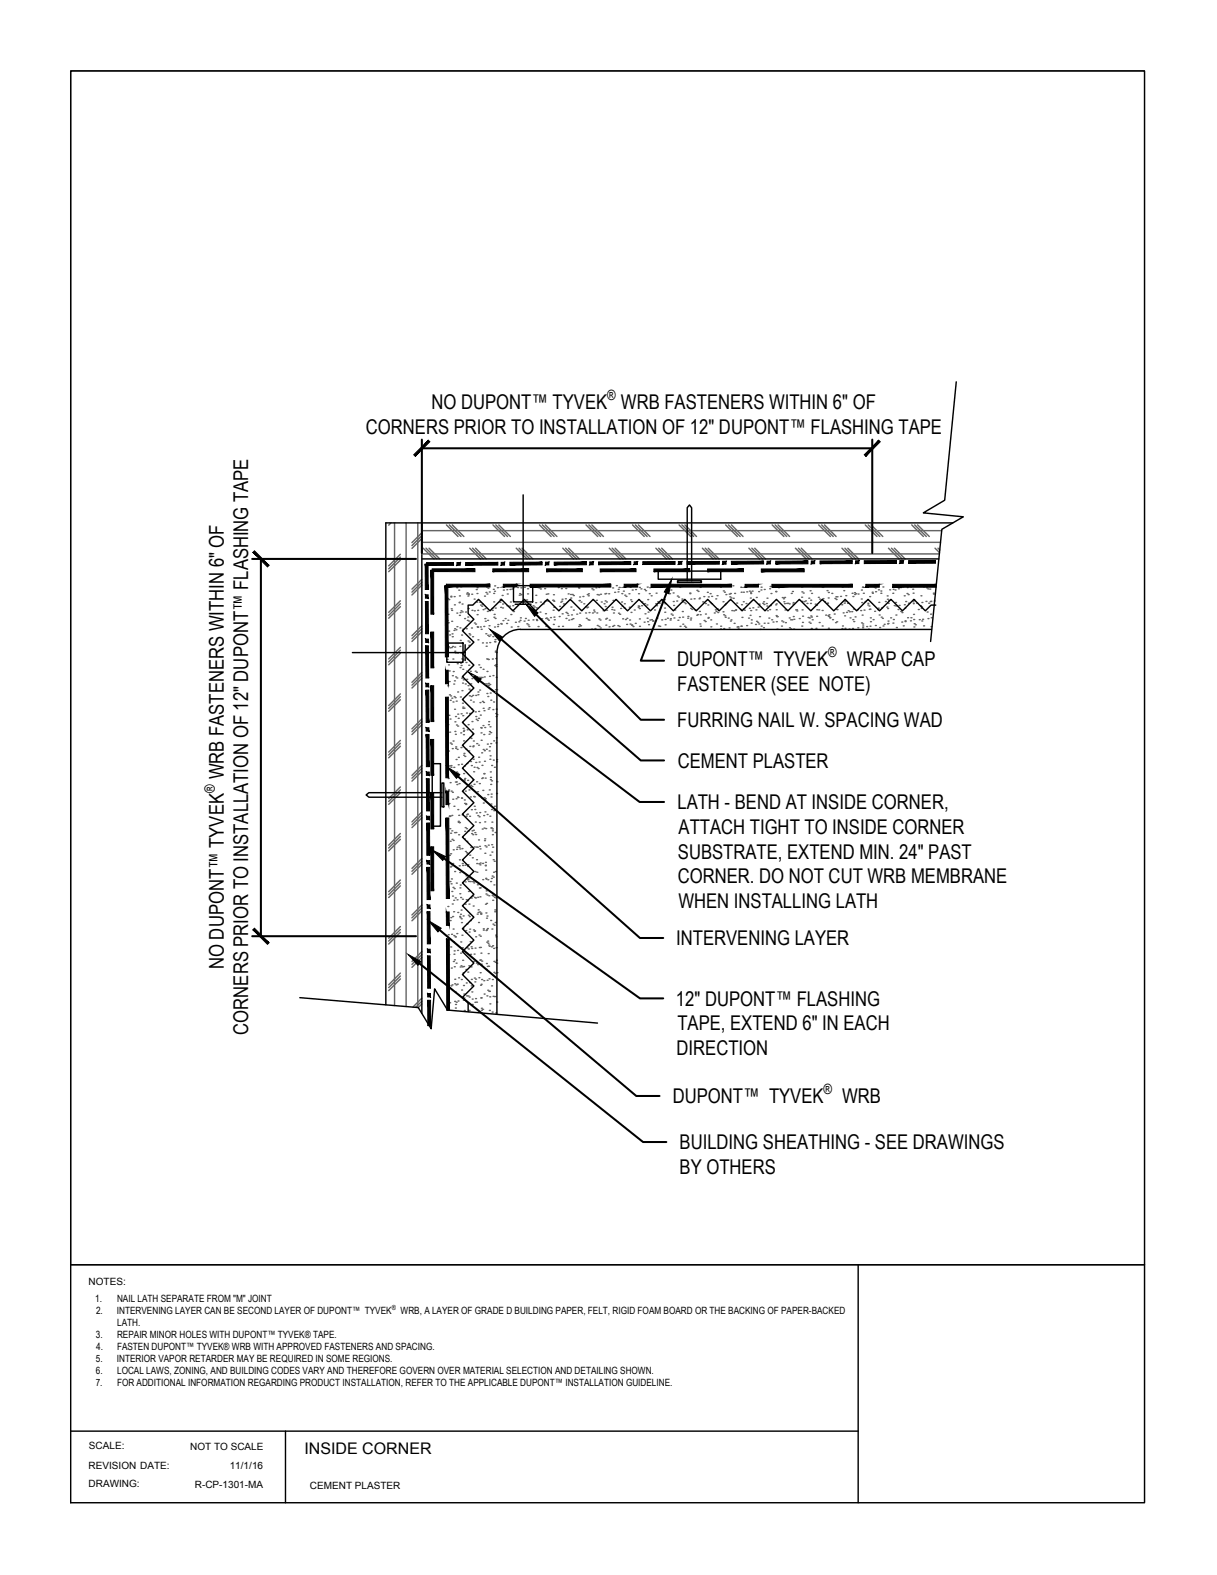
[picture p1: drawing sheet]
<svg xmlns="http://www.w3.org/2000/svg" width="216mm" height="279mm" viewBox="0 0 216 279" stroke-linecap="round" stroke-linejoin="round" font-family="sans-serif">
<!-- layer: .ATI-TEXT -->
<path d="M86.9 111.7l2.2 1.3-.5 .7zM93.3 107.2l2.2 1.5-.7 .6zM119.2 102.8l-.5 2.5-.9-.3zM79.3 136l2.2 1.4-.5 .7zM83.1 119.2l2.3 1.2-.5 .7zM76.7 150.8l2.3 1.1-.5 .7zM72.4 169.3l2.3 1.3-.6 .6zM76 163.3l2.3 1.4-.6 .6z" fill="#000" stroke="#000" stroke-width=".18"/>
<g fill="none" stroke="#000" stroke-width=".36">
<path d="M74.8 78v20.1M74.8 79.5h79.9M154.7 78v20.1M44.7 99.2h29.1M46.3 99.2v66.9M88.9 113.4l24.8 21.5h4.1M95.1 109l18.6 18.7h4.1M118.3 105.2l-4.6 12h4.1M81.3 137.8l32.2 28.6h4.2M85.1 120.8l28.4 21.5h4.3M78.8 152.3l34.7 24.8h4.2M44.7 166.1h29.1"/>
<path d="M74.4 170.9l39.7 31.7h4.1M78 165l34.9 29.4h4.1"/>
</g>
<!-- layer: .ATI-HATCH -->
<g fill="none" stroke="#666" stroke-width=".25">
<path d="M69.4 92.8l-.4 .4M70 92.8v85.6M71 99.4l-2 2M71 98.8l-2 2.1M71 98.3l-2 2.1M72 92.8v85.7M74.1 92.8v85.9M74.8 98.3h91.8M74.8 96.2h92M74.8 94.1h92.3M74.8 95.5l-1.7 1.8M74.8 95l-1.7 1.8"/>
<path d="M74.8 94.5l-1.7 1.8M75.1 97.2l1.9 2M75.6 97.2l1.9 2M76.1 97.2l1.9 2M79.2 93.1l2.1 2.1M79.7 93.1l2.1 2.1M80.2 93.1l2.1 2.1M83.3 97.2l1.9 2M83.8 97.2l1.9 2M84.4 97.2l1.9 2M87.5 93.1l2 2.1M88 93.1l2 2.1"/>
<path d="M88.5 93.1l2 2.1M91.6 97.2l1.9 2M92.1 97.2l1.9 2M92.6 97.2l1.9 2M95.7 93.1l2.1 2.1M96.2 93.1l2.1 2.1M96.7 93.1l2.1 2.1M99.8 97.2l1.9 2M100.3 97.2l2 2M100.9 97.2l1.9 2M104 93.1l2 2.1M104.5 93.1l2 2.1"/>
<path d="M105 93.1l2.1 2.1M108.1 97.2l1.9 2M108.6 97.2l1.9 2M109.1 97.2l1.9 2M112.2 93.1l2.1 2.1M112.7 93.1l2.1 2.1M113.3 93.1l2 2.1M116.3 97.2l2 2M116.9 97.2l1.9 2M117.4 97.2l1.9 2M120.5 93.1l2 2.1M121 93.1l2.1 2.1"/>
<path d="M121.5 93.1l2.1 2.1M124.6 97.2l1.9 2M125.1 97.2l1.9 2M125.6 97.2l1.9 2M128.7 93.1l2.1 2.1M129.2 93.1l2.1 2.1M129.8 93.1l2 2.1M132.9 97.2l1.9 2M133.4 97.2l1.9 2M133.9 97.2l1.9 2M137 93.1l2.1 2.1M137.5 93.1l2.1 2.1"/>
<path d="M138 93.1l2.1 2.1M141.1 97.2l1.9 2M141.6 97.2l1.9 2M142.1 97.2l2 2M145.2 93.1l2.1 2.1M145.8 93.1l2 2.1M146.3 93.1l2 2.1M149.4 97.2l1.9 2M149.9 97.2l1.9 2M150.4 97.2l1.9 2M153.5 93.1l2.1 2.1M154 93.1l2.1 2.1"/>
<path d="M154.5 93.1l2.1 2.1M157.6 97.2l1.9 2M158.2 97.2l1.9 2M158.7 97.2l1.9 2M161.7 93.1l2.1 2.1M162.3 93.1l2 2.1M162.8 93.1l2.1 2.1M165.9 97.2l.8 .8M166.4 97.2l.3 .4M71 115.9l-2 2M71 107.6l-2 2.1M71 115.3l-2 2.1"/>
<path d="M71 107.1l-2 2.1M71 114.8l-2 2.1M71 106.6l-2 2M74.8 112.1l-1.7 1.7M74.8 103.8l-1.7 1.7M74.8 119.8l-1.7 1.7M74.8 111.5l-1.7 1.8M74.8 103.3l-1.7 1.7M74.8 119.3l-1.7 1.7M74.8 111l-1.7 1.8M74.8 102.8l-1.7 1.7M71 132.4l-2 2"/>
<path d="M71 124.1l-2 2.1M71 131.9l-2 2M71 123.6l-2 2.1M71 139.6l-2 2.1M71 131.3l-2 2.1M71 123.1l-2 2.1M74.8 136.8l-1.7 1.8M74.8 128.6l-1.7 1.7M74.8 120.3l-1.7 1.8M74.8 136.3l-1.7 1.8M74.8 128l-1.7 1.8M74.8 135.8l-1.7 1.7"/>
<path d="M74.8 127.5l-1.7 1.8M71 157.1l-2 2.1M71 148.9l-2 2M71 140.6l-2 2.1M71 156.6l-2 2.1M71 148.4l-2 2M71 140.1l-2 2.1M71 156.1l-2 2.1M71 147.9l-2 2M74.8 153.3l-1.7 1.8M74.8 152.8l-1.7 1.8M74.8 145.1l-1.7 1.7"/>
<path d="M74.8 144.6l-1.7 1.7M74.8 152.3l-1.7 1.8M74.8 144l-1.7 1.8M71 173.7l-2 2M71 173.2l-2 2M71 172.6l-2 2.1M71 165.4l-2 2.1M71 164.9l-2 2M71 164.4l-2 2M74.8 177.6l-1.1 1.1M74.8 177.1l-1.5 1.6M74.8 178.1l-.6 .6"/>
<path d="M74.8 169.8l-1.7 1.8M74.8 161.6l-1.7 1.8M74.8 169.3l-1.7 1.8M74.8 161.1l-1.7 1.7M74.8 168.8l-1.7 1.8M74.8 160.6l-1.7 1.7"/>
</g>
<!-- layer: .ATI-DETAIL -->
<g fill="none" stroke="#000" stroke-width=".25">
<path d="M169.6 67.7l-2 21-3.8 2.3 7.1 .7-3.8 2.2-2 19.9M74.8 92.8v87M74.8 99.2h91.8M92.8 87.8v19.4M169 92.8h-100.6v85.5M62.5 115.8h20M79.3 114.1h2.8v3.4h-2.8zM82.5 114.4v2.8M91.1 103.9h3.4v2.9h-3.4zM91.4 107.2h2.8M92.3 111.7h72.9M92.3 111.6a4.1 4.1 0 0 0-4.1 4.2v64.1"/>
<path d="M116.8 101.3h11.1v1.5h-11.1zM120.2 103h4.2v.3h-4.2zM121.9 103v-12.9l.4-.5 .4 .5v12.9M166 107.3h-.8l-1 1.1-2.1-2.1-2 2.1-2-2.1-2.1 2.1-2-2.1-2 2.1-2.1-2.1-2 2.1-2-2.1-2.1 2.1-2-2.1-2 2.1-2.1-2.1-2 2.1-2-2.1-2.1 2.1-2-2.1-2 2.1-2-2.1-2.1 2.1-2-2.1-2 2.1-2.1-2.1-2 2.1-2-2.1-2.1 2.1-2-2.1-2 2.1-2.1-2.1-2 2.1-2-2.1-2.1 2.1-2-2.1-2 2.1-2.1-2.1-2 2.1-2-2.1-2.1 2.1-2-2.1-1 1h-.8v1.5l1 1.1-2.1 2 2.1 2-2.1 2.1 2.1 2-2.1 2 2.1 2.1-2.1 2 2.1 2-2.1 2.1 2.1 2-2.1 2 2.1 2-2.1 2.1 2.1 2-2.1 2.1 2.1 2-2.1 2 2.1 2.1-2.1 2 2.1 2-2.1 2.1 2.1 2-2.1 2 2.1 2.1-2.1 2 2.1 2-2.1 2 2.1 2.1-2.1 2 2.1 2-2.1 2.1 2.1 2-2.1 2 1.1 1.1v1.5M76.7 135.5h1.4v11.1h-1.4zM78.4 138.9h.3v4.2h-.3zM78.4 140.6h-13l-.4 .4 .4 .4h13M53.2 177l21 1.7 2.3 3.8 .6-7.1 2.3 3.8 26.6 2.3"/>
</g>
<!-- layer: -ATI-HATCH -->
<g fill="none" stroke="#666" stroke-width=".25">
<path d="M79.3 110.1h.1M79.3 117h.1M79.4 106.2h.1M79.5 109h.1M79.5 110.5h.1M79.6 117.9h.1M79.6 114.7h.1M79.6 112h.1M79.6 106.4h.1M79.7 119h.1M79.7 112.6h.1M79.8 114.9h.1"/>
<path d="M80 105.8h.1M80 105.9h.1M80 108h.1M80.1 114.9h.1M80.1 110.2h.1M80.1 108.3h.1M80.2 112.4h.1M80.2 113h.1M80.3 119.9h.1M80.3 114.7h.1M80.3 116.9h.1M80.4 119.1h.1"/>
<path d="M80.5 111.8h.1M80.6 104h.1M80.6 105.8h.1M80.6 107.3h.1M80.7 114.8h.1M80.7 111.5h.1M80.7 115.5h.1M80.8 115.8h.1M80.9 111.7h.1M81 108.8h.1M81 104.3h.1M81.1 111.2h.1"/>
<path d="M81.1 117.7h.1M81.2 115.9h.1M81.4 104.7h.1M81.4 106.9h.1M81.5 106.8h.1M81.5 109.2h.1M81.5 105.7h.1M81.6 111.4h.1M81.6 114.7h.1M81.6 118.4h.1M81.6 108.7h.1M81.7 113.6h.1"/>
<path d="M81.7 117.7h.1M81.7 115.8h.1M81.7 104.1h.1M81.8 108.4h.1M81.8 118.1h.1M81.9 112.7h.1M81.9 116.9h.1M82 107.2h.1M82 114.1h.1M82 108.5h.1M82.1 111.6h.1M82.1 118.7h.1"/>
<path d="M82.1 117.1h.1M82.4 109.7h.1M82.6 108.6h.1M82.7 117.5h.1M82.7 111.5h.1M82.8 105.4h.1M82.9 105.2h.1M82.9 110.1h.1M82.9 117h.1M83 109.5h.1M83 105.7h.1M83 113.7h.1"/>
<path d="M83.1 108h.1M83.1 105.5h.1M83.1 105.4h.1M83.2 110.2h.1M83.2 118h.1M83.2 114.5h.1M83.2 112.4h.1M83.2 113.9h.1M83.3 112.6h.1M83.4 119.1h.1M83.6 111.4h.1M83.7 105.4h.1"/>
<path d="M83.7 108.3h.1M83.8 113h.1M83.9 119.9h.1M84.1 106.3h.1M84.2 108.4h.1M84.2 103.9h.1M84.2 110.5h.1M84.3 119.1h.1M84.4 110.7h.1M84.5 104.6h.1M84.5 119.3h.1M84.6 106.8h.1"/>
<path d="M84.6 105.3h.1M84.6 109h.1M84.6 104.3h.1M84.7 111.2h.1M84.7 111.3h.1M84.7 108.3h.1M84.8 113.5h.1M84.9 117.9h.1M85.1 106.8h.1M85.2 111.2h.1M85.2 118.4h.1M85.3 107.3h.1"/>
<path d="M85.4 111.6h.1M85.5 107.5h.1M85.6 107.2h.1M85.6 114.1h.1M85.7 108.1h.1M85.7 118.7h.1M85.8 111.1h.1M86 105.8h.1M86 109.7h.1M86 108h.1M86.1 110.2h.1M86.2 112.4h.1"/>
<path d="M86.2 105.1h.1M86.2 114.6h.1M86.3 114.1h.1M86.3 116.9h.1M86.4 104.1h.1M86.4 119.1h.1M86.4 105.4h.1M86.5 108.5h.1M86.5 110.1h.1M86.5 117h.1M86.5 112.7h.1M86.6 104.3h.1"/>
<path d="M86.6 117h.1M86.7 112.9h.1M86.8 111h.1M86.8 105h.1M86.8 120h.1M86.9 114h.1M86.9 112.6h.1M87.3 107.9h.1M87.3 108.3h.1M87.3 116.9h.1M87.4 112.9h.1M87.5 119.9h.1"/>
<path d="M87.5 104.5h.1M87.6 106.8h.1M87.6 105.3h.1M87.6 109.5h.1M87.7 109h.1M87.7 111.2h.1M87.7 104.9h.1M87.7 113.8h.1M87.7 103.9h.1M87.8 118.1h.1M87.8 113.5h.1M87.8 113.9h.1"/>
<path d="M87.8 109.7h.1M87.9 107.9h.1M87.9 115.7h.1M87.9 115.5h.1M87.9 116.8h.1M88 117.9h.1M88 118.2h.1M88.2 104.3h.1M88.3 111.2h.1M88.3 110.8h.1M88.7 106.8h.1M88.7 106.3h.1"/>
<path d="M88.8 107.7h.1M88.8 110.6h.1M88.9 110.7h.1M88.9 106.5h.1M89.1 105.6h.1M89.1 107.9h.1M89.2 107.2h.1M89.2 110.1h.1M89.3 104.7h.1M89.6 109.7h.1M89.9 110.6h.1M89.9 104.6h.1"/>
<path d="M90 107.4h.1M90 105.4h.1M90.1 110h.1M90.4 107.5h.1M90.5 104.6h.1M90.5 106.8h.1M90.6 109h.1M90.7 111.2h.1M90.8 104.5h.1M90.9 108.3h.1M91 107.4h.1M91.1 104.3h.1"/>
<path d="M91.1 108.5h.1M91.3 103.9h.1M91.4 110.4h.1M91.8 104.2h.1M91.9 111.2h.1M92 110.3h.1M92.1 105.6h.1M92.2 105.3h.1M92.3 110.1h.1M92.3 109.6h.1M92.4 104.3h.1M92.4 105.5h.1"/>
<path d="M93 110.2h.1M93 104.2h.1M93.2 109.7h.1M93.4 106.4h.1M93.5 110.7h.1M93.6 104.4h.1M93.6 105.4h.1M93.7 110.9h.1M93.7 110h.1M93.8 111.1h.1M94 104.1h.1M94.5 108.3h.1"/>
<path d="M94.5 110h.1M94.6 107.5h.1M94.8 107.7h.1M94.9 103.9h.1M95 106.9h.1M95.1 105.6h.1M95.1 107.8h.1M95.2 109.9h.1M95.2 110.1h.1M95.4 104.2h.1M95.5 111.2h.1M95.7 104.3h.1"/>
<path d="M95.8 108.6h.1M95.9 106.8h.1M95.9 104.5h.1M96.1 109.8h.1M96.4 107.1h.1M96.6 106.7h.1M96.6 104.4h.1M96.7 106.6h.1M96.8 108.9h.1M96.8 109.7h.1M96.8 111.1h.1M96.9 105.4h.1"/>
<path d="M96.9 109.7h.1M97.1 109.8h.1M97.2 106.6h.1M97.2 105.4h.1M97.3 110h.1M97.7 109.6h.1M98 106.5h.1M98.1 108.3h.1M98.1 106.5h.1M98.2 110.8h.1M98.2 105.5h.1M98.2 107.7h.1"/>
<path d="M98.2 106.7h.1M98.3 109.5h.1M98.3 109.9h.1M98.5 103.9h.1M99 104.2h.1M99.1 111.1h.1M99.2 109.4h.1M99.3 107.6h.1M99.5 106.8h.1M99.6 104.4h.1M99.6 106.6h.1M99.7 106.3h.1"/>
<path d="M99.7 108.9h.1M99.8 111.1h.1M100 107.1h.1M100.3 106.2h.1M100.4 104.4h.1M100.4 109.7h.1M100.4 108.6h.1M100.6 108.8h.1M100.8 109.2h.1M100.8 105.4h.1M100.9 110h.1M101.2 105.5h.1"/>
<path d="M101.3 106.1h.1M101.3 107.7h.1M101.4 109.9h.1M101.4 109.1h.1M101.5 105.5h.1M101.6 109.8h.1M101.7 108.2h.1M101.7 105.6h.1M102.1 103.9h.1M102.3 109h.1M102.6 104.2h.1M102.7 111.1h.1"/>
<path d="M102.7 104.3h.1M102.7 106.6h.1M102.8 106.5h.1M102.8 110.8h.1M102.8 105.9h.1M102.8 108.8h.1M102.9 111h.1M103 111h.1M103.1 106.8h.1M103.4 105.8h.1M103.6 107.1h.1M103.9 108.7h.1"/>
<path d="M103.9 107.6h.1M104 109.7h.1M104.1 107.8h.1M104.2 105.5h.1M104.2 107.7h.1M104.3 109.9h.1M104.4 105.7h.1M104.4 105.3h.1M104.5 108.7h.1M104.5 110h.1M104.9 111.6h.1M105 104.4h.1"/>
<path d="M105.1 108.7h.1M105.2 104.6h.1M105.3 108.2h.1M105.4 108.5h.1M105.6 111.5h.1M105.7 104.3h.1M105.7 103.9h.1M105.8 106.5h.1M105.9 108.7h.1M105.9 105.5h.1M106 111h.1M106.2 105.5h.1"/>
<path d="M106.2 104.2h.1M106.2 111.1h.1M106.2 109.8h.1M106.5 110h.1M106.5 111.4h.1M106.5 105.4h.1M106.7 106.8h.1M107 108.3h.1M107.2 107.1h.1M107.3 105.4h.1M107.4 106.6h.1M107.4 107.6h.1"/>
<path d="M107.4 109.8h.1M107.5 105.3h.1M107.5 110.9h.1M107.6 106.8h.1M107.6 108.3h.1M107.6 109.7h.1M108 105.3h.1M108 111.2h.1M108.1 110h.1M108.5 108.1h.1M108.6 107.7h.1M108.7 111.1h.1"/>
<path d="M108.7 104.3h.1M108.7 106.5h.1M108.8 108.7h.1M108.9 111h.1M108.9 108.2h.1M109 105.1h.1M109.3 103.9h.1M109.6 111h.1M109.6 105h.1M109.7 104.5h.1M109.7 108.8h.1M109.8 104.2h.1"/>
<path d="M109.8 111.1h.1M109.9 109h.1M110.1 107.9h.1M110.3 106.8h.1M110.3 105.3h.1M110.4 107.6h.1M110.5 109.8h.1M110.6 104.9h.1M110.7 107.9h.1M110.8 107.1h.1M110.8 105.6h.1M110.9 109.9h.1"/>
<path d="M111.1 105.8h.1M111.2 110.8h.1M111.2 109.7h.1M111.6 105.3h.1M111.6 107.7h.1M111.7 110h.1M111.8 110.7h.1M111.8 104.2h.1M111.9 106.4h.1M111.9 108.6h.1M112 110.9h.1M112 106.7h.1"/>
<path d="M112.1 110.9h.1M112.2 104.7h.1M112.3 111.2h.1M112.5 108.2h.1M112.7 110.6h.1M112.7 104.6h.1M113.2 107.5h.1M113.2 107.8h.1M113.3 105.3h.1M113.3 107.6h.1M113.4 109.8h.1M113.4 104.2h.1"/>
<path d="M113.4 108h.1M113.4 111.1h.1M113.7 104.5h.1M113.8 107.4h.1M113.9 106.8h.1M114.3 110.4h.1M114.3 104.6h.1M114.4 107.1h.1M114.4 108.9h.1M114.5 104.8h.1M114.8 107.3h.1M114.8 109.7h.1"/>
<path d="M114.8 104.1h.1M114.9 110.3h.1M114.9 106.4h.1M115 108.6h.1M115.1 110.8h.1M115.2 105.3h.1M115.3 104.3h.1M115.3 110h.1M115.5 105.7h.1M115.6 109.9h.1M115.8 110.1h.1M115.8 110.2h.1"/>
<path d="M115.9 104.2h.1M116.1 108.2h.1M116.3 107.1h.1M116.4 105.2h.1M116.5 107.4h.1M116.5 109.7h.1M116.7 106.8h.1M116.8 111h.1M116.8 104.1h.1M116.9 106.9h.1M116.9 107h.1M117 104.2h.1"/>
<path d="M117 111.1h.1M117.4 110h.1M117.5 106.8h.1M117.8 104.1h.1M117.8 106.4h.1M117.9 106.9h.1M117.9 107.9h.1M117.9 108.6h.1M118 107.1h.1M118 110.8h.1M118 109.9h.1M118.4 109.7h.1"/>
<path d="M118.8 105.3h.1M118.9 110h.1M118.9 109.8h.1M119 104.7h.1M119.1 108.9h.1M119.3 109.1h.1M119.4 105.2h.1M119.4 106.7h.1M119.5 107.4h.1M119.6 109.6h.1M119.7 108.2h.1M120.1 106.6h.1"/>
<path d="M120.2 105.7h.1M120.3 110h.1M120.4 105.9h.1M120.5 109.5h.1M120.6 104.2h.1M120.6 111.1h.1M120.9 104h.1M121 106.3h.1M121 106.5h.1M121 108.5h.1M121.1 106.8h.1M121.1 109.5h.1"/>
<path d="M121.1 110.7h.1M121.4 106.9h.1M121.4 111.1h.1M121.6 107.1h.1M121.6 111.3h.1M122 109.7h.1M122 109.4h.1M122.4 105.2h.1M122.4 105.3h.1M122.4 107.4h.1M122.5 110h.1M122.5 109.7h.1"/>
<path d="M122.5 107.9h.1M122.5 106.3h.1M122.7 108.1h.1M123.1 106.2h.1M123.3 108.2h.1M123.6 109.1h.1M123.6 104.7h.1M123.7 109h.1M123.8 104.9h.1M123.9 104h.1M124 106.2h.1M124.1 108.5h.1"/>
<path d="M124.1 106.1h.1M124.2 110.7h.1M124.2 109.1h.1M124.2 104.2h.1M124.2 111.1h.1M124.7 106.8h.1M124.9 105.8h.1M124.9 110.1h.1M125.1 110.3h.1M125.2 108.9h.1M125.2 107.1h.1M125.5 105.1h.1"/>
<path d="M125.6 107.3h.1M125.6 109.7h.1M125.6 109.5h.1M125.7 105.9h.1M126 105.3h.1M126 106.9h.1M126.1 110h.1M126.1 111.2h.1M126.2 107.1h.1M126.3 105.8h.1M126.7 108.7h.1M126.9 104h.1"/>
<path d="M126.9 108.2h.1M127 106.2h.1M127 108.5h.1M127.1 110.7h.1M127.2 105.7h.1M127.2 108h.1M127.3 103.9h.1M127.3 108.7h.1M127.8 111.6h.1M127.8 104.2h.1M127.8 111.1h.1M128.3 108.5h.1"/>
<path d="M128.3 106.8h.1M128.3 104.8h.1M128.4 109.1h.1M128.4 111.5h.1M128.5 105.1h.1M128.6 109.2h.1M128.6 107.3h.1M128.7 109.5h.1M128.7 107.1h.1M128.8 105.5h.1M129.2 109.7h.1M129.3 111.4h.1"/>
<path d="M129.4 105.4h.1M129.5 105.9h.1M129.6 105.3h.1M129.6 110.2h.1M129.7 110h.1M129.7 106.1h.1M129.8 108.3h.1M130 103.9h.1M130.1 106.1h.1M130.2 108.4h.1M130.2 110.6h.1M130.3 105.3h.1"/>
<path d="M130.4 108.3h.1M130.5 108.2h.1M130.7 107h.1M130.7 111.2h.1M130.9 111.2h.1M131 111.4h.1M131.4 108.1h.1M131.4 104.2h.1M131.4 111.1h.1M131.5 105.1h.1M131.5 111.1h.1M131.5 107.3h.1"/>
<path d="M131.6 109.5h.1M131.8 108h.1M131.9 106.8h.1M131.9 105.1h.1M132.1 108.3h.1M132.3 107.1h.1M132.5 111h.1M132.5 105h.1M132.8 109.7h.1M132.9 107.9h.1M132.9 104.9h.1M133.1 109.2h.1"/>
<path d="M133.1 106.1h.1M133.2 105.1h.1M133.2 108.3h.1M133.2 105.3h.1M133.3 110.5h.1M133.3 110h.1M133.4 104.9h.1M133.6 107.8h.1M134 110.8h.1M134.1 108.2h.1M134.2 106h.1M134.2 110.2h.1"/>
<path d="M134.4 110.4h.1M134.5 107.7h.1M134.6 105h.1M134.6 110.7h.1M134.7 107.2h.1M134.7 109.4h.1M134.8 111.6h.1M135 104.7h.1M135 104.2h.1M135 111.1h.1M135.3 107h.1M135.4 111.3h.1"/>
<path d="M135.5 106.8h.1M135.5 107.2h.1M135.6 110.6h.1M135.6 104.6h.1M135.9 107.1h.1M136.1 107.5h.1M136.1 106.1h.1M136.1 108.3h.1M136.2 110.6h.1M136.4 109.7h.1M136.5 104.4h.1M136.5 108.1h.1"/>
<path d="M136.6 104h.1M136.7 107.4h.1M136.8 105.3h.1M136.9 109.9h.1M137.1 110.3h.1M137.6 107.3h.1M137.6 104.9h.1M137.6 105h.1M137.7 109.2h.1M137.7 107.1h.1M137.7 108.2h.1M137.7 110.3h.1"/>
<path d="M137.8 109.4h.1M137.9 111.6h.1M137.9 109.4h.1M138.1 104.3h.1M138.6 104.1h.1M138.6 111.1h.1M138.7 110.2h.1M138.7 104.2h.1M138.8 106h.1M138.9 110.3h.1M139 106.2h.1M139.1 106.8h.1"/>
<path d="M139.2 107.1h.1M139.2 106h.1M139.3 108.2h.1M139.3 110.5h.1M139.5 107h.1M139.7 104h.1M139.8 107h.1M140 109.6h.1M140 107.1h.1M140.1 111.4h.1M140.2 109.9h.1M140.3 111.6h.1"/>
<path d="M140.4 105.3h.1M140.5 109.9h.1M140.6 104.9h.1M140.6 107.2h.1M140.7 106.9h.1M140.7 109.4h.1M140.8 111.6h.1M140.8 109.9h.1M141.1 104h.1M141.2 108.2h.1M141.3 108.2h.1M141.4 108.4h.1"/>
<path d="M141.8 109.7h.1M142.2 105.9h.1M142.2 104.1h.1M142.2 111.1h.1M142.3 105h.1M142.3 106.7h.1M142.3 108.2h.1M142.4 110.4h.1M142.4 109.3h.1M142.5 105.2h.1M142.7 106.7h.1M142.9 106.6h.1"/>
<path d="M143.2 107h.1M143.4 109.5h.1M143.5 106.1h.1M143.5 110.4h.1M143.6 109.6h.1M143.7 104.8h.1M143.7 110.6h.1M143.8 107h.1M143.8 106.5h.1M143.8 109.3h.1M143.9 111.5h.1M143.9 109.5h.1"/>
<path d="M144 105.3h.1M144.1 109.9h.1M144.6 107.2h.1M144.8 111.5h.1M144.8 107.4h.1M144.9 109.3h.1M144.9 108.2h.1M145.2 106h.1M145.2 108.2h.1M145.3 110.4h.1M145.4 106.3h.1M145.7 104h.1"/>
<path d="M145.8 104.1h.1M145.9 111h.1M145.9 108.3h.1M146 104.2h.1M146 106.2h.1M146.3 106.7h.1M146.5 109.1h.1M146.7 104.8h.1M146.8 107h.1M146.9 109.2h.1M146.9 106.1h.1M147 111.4h.1"/>
<path d="M147 105.1h.1M147 109.4h.1M147.1 109.1h.1M147.2 109.6h.1M147.2 109.5h.1M147.6 105.3h.1M147.7 109.9h.1M148 108.9h.1M148.1 106.2h.1M148.2 110.5h.1M148.3 105.9h.1M148.3 106.3h.1"/>
<path d="M148.4 108.1h.1M148.4 110.3h.1M148.5 105.9h.1M148.5 108.1h.1M149.1 105.8h.1M149.3 107.3h.1M149.4 111.5h.1M149.4 104.1h.1M149.5 111h.1M149.6 108.7h.1M149.7 104.8h.1M149.8 107h.1"/>
<path d="M149.8 109.2h.1M149.9 106.7h.1M149.9 111.5h.1M150 105.7h.1M150.2 108.6h.1M150.4 107h.1M150.4 104.1h.1M150.5 108.3h.1M150.6 111.6h.1M150.7 108.5h.1M150.8 109.6h.1M151.1 108.5h.1"/>
<path d="M151.2 105.2h.1M151.2 111.5h.1M151.3 109.9h.1M151.3 105.8h.1M151.4 108h.1M151.5 110.3h.1M151.6 105.1h.1M151.6 105.5h.1M151.7 109.4h.1M151.8 105.3h.1M152.1 108.1h.1M152.2 111.4h.1"/>
<path d="M152.2 105.4h.1M152.7 108.3h.1M152.8 106.3h.1M152.8 104.7h.1M152.8 110.5h.1M152.9 106.9h.1M152.9 109.1h.1M153 111.4h.1M153 104.1h.1M153 111h.1M153 110.7h.1M153.2 105.2h.1"/>
<path d="M153.3 108.2h.1M153.5 106.7h.1M153.7 111.2h.1M154 107h.1M154 107.3h.1M154.1 111.6h.1M154.2 107.5h.1M154.2 108.1h.1M154.3 105.8h.1M154.3 108.1h.1M154.3 111.1h.1M154.4 109.6h.1"/>
<path d="M154.4 110.3h.1M154.7 105.1h.1M154.8 105.2h.1M154.9 109.9h.1M155.1 104.1h.1M155.2 108.4h.1M155.3 104.3h.1M155.3 111h.1M155.3 105h.1M155.7 108.1h.1M155.8 107.9h.1M155.8 104.6h.1"/>
<path d="M155.9 106.9h.1M156 109.1h.1M156.1 111.3h.1M156.3 104.8h.1M156.3 105.2h.1M156.3 109.5h.1M156.4 107.8h.1M156.5 109.7h.1M156.6 104.1h.1M156.6 111h.1M156.9 110.8h.1M157.1 106.7h.1"/>
<path d="M157.3 107.7h.1M157.4 105.7h.1M157.4 106.3h.1M157.5 110.7h.1M157.5 108h.1M157.5 110.2h.1M157.5 110.6h.1M157.6 107h.1M157.6 106.5h.1M157.8 104.6h.1M158 109.6h.1M158.4 105.2h.1"/>
<path d="M158.4 110.5h.1M158.4 104.5h.1M158.5 109.9h.1M158.6 107.4h.1M158.8 104.7h.1M158.9 106.9h.1M158.9 107.5h.1M158.9 109.1h.1M159 111.3h.1M159.3 108.1h.1M159.4 104.4h.1M159.5 107.4h.1"/>
<path d="M159.8 104.2h.1M159.8 108.5h.1M160 110.3h.1M160 108.7h.1M160.2 104.1h.1M160.2 111h.1M160.4 105.7h.1M160.4 107.3h.1M160.5 107.9h.1M160.6 110.1h.1M160.6 110.3h.1M160.7 106.7h.1"/>
<path d="M160.9 105.3h.1M160.9 104.2h.1M161 109.6h.1M161.1 105.5h.1M161.2 107h.1M161.5 110.1h.1M161.6 104.1h.1M161.6 109.6h.1M161.9 104.5h.1M162 106.8h.1M162 105.2h.1M162 107.1h.1"/>
<path d="M162.1 109h.1M162.1 109.9h.1M162.1 106.4h.1M162.1 111.2h.1M162.2 110.6h.1M162.4 110.8h.1M162.5 104h.1M162.6 107h.1M162.9 108.1h.1M163.1 109.9h.1M163.3 107.4h.1M163.4 105.7h.1"/>
<path d="M163.4 107.9h.1M163.5 107.7h.1M163.5 110.2h.1M163.5 106.9h.1M163.7 109.9h.1M163.8 104.1h.1M163.8 111h.1M164.3 106.7h.1M164.4 104.3h.1M164.5 108.6h.1M164.6 104.5h.1M164.6 109.7h.1"/>
<path d="M164.8 107h.1M164.9 104.5h.1M165 106.7h.1M165.1 109h.1M165.1 106.7h.1M165.2 111.2h.1M165.2 109.6h.1M165.6 105.2h.1M165.6 105.4h.1M165.7 106.6h.1M79.4 133.6h.1M79.4 135.9h.1"/>
<path d="M79.4 121.7h.1M79.5 128.6h.1M79.5 138.1h.1M79.6 133.2h.1M79.6 126.9h.1M79.7 120.9h.1M79.7 135.9h.1M79.7 123.3h.1M79.8 129.9h.1M79.8 127.6h.1M79.9 138.8h.1M79.9 124.2h.1"/>
<path d="M79.9 131.8h.1M79.9 123.5h.1M80 135.8h.1M80 136.1h.1M80.1 132h.1M80.2 123.9h.1M80.2 132.8h.1M80.4 124.5h.1M80.4 131.5h.1M80.5 121.4h.1M80.5 136.1h.1M80.6 123.6h.1"/>
<path d="M80.6 120.8h.1M80.6 125.8h.1M80.7 128h.1M80.7 129.8h.1M80.7 123.8h.1M80.8 130.3h.1M80.8 138.7h.1M80.8 127.1h.1M80.8 132.7h.1M80.8 120.1h.1M80.8 132.5h.1M80.9 134.7h.1"/>
<path d="M80.9 124.4h.1M81 138.7h.1M81 128.6h.1M81 137h.1M81 120.3h.1M81.1 139.2h.1M81.1 132.9h.1M81.1 137.2h.1M81.2 122.8h.1M81.2 128.8h.1M81.2 126.7h.1M81.3 135.7h.1"/>
<path d="M81.3 127.4h.1M81.3 134.4h.1M81.4 137.4h.1M81.4 139h.1M81.7 123.6h.1M81.7 130h.1M81.8 132.6h.1M81.8 126.6h.1M81.9 120.3h.1M81.9 135.6h.1M82 122.5h.1M82 124.7h.1"/>
<path d="M82.1 121.2h.1M82.1 127h.1M82.1 125.4h.1M82.1 125.7h.1M82.2 129.2h.1M82.2 120.6h.1M82.2 129.7h.1M82.2 130.3h.1M82.2 131.4h.1M82.2 137.2h.1M82.2 134h.1M82.3 129.5h.1"/>
<path d="M82.3 133.7h.1M82.3 125.6h.1M82.4 138.5h.1M82.4 138.3h.1M82.4 135.9h.1M82.5 138.1h.1M82.5 134.2h.1M82.5 121.3h.1M82.7 132.9h.1M82.8 126.5h.1M82.8 120.5h.1M82.8 135.5h.1"/>
<path d="M82.9 129.5h.1M83 138.4h.1M83 121.6h.1M83.1 128.6h.1M83.2 133.2h.1M83.2 122.2h.1M83.3 123.4h.1M83.3 126.6h.1M83.3 132.4h.1M83.3 130.8h.1M83.4 122.5h.1M83.5 124.2h.1"/>
<path d="M83.5 135.1h.1M83.5 121.3h.1M83.5 139.3h.1M83.6 131h.1M83.6 123.6h.1M83.6 135.8h.1M83.7 125.8h.1M83.7 128h.1M83.7 120.4h.1M83.7 139.5h.1M83.8 130.2h.1M83.8 129.4h.1"/>
<path d="M83.9 123.4h.1M83.9 132.5h.1M83.9 138.3h.1M83.9 134.7h.1M83.9 132.3h.1M84 124.5h.1M84 131.5h.1M84 136.9h.1M84.1 139.1h.1M84.1 136.1h.1M84.3 126.3h.1M84.4 135.3h.1"/>
<path d="M84.4 127.1h.1M84.4 123.4h.1M84.5 127.6h.1M84.6 138.7h.1M84.6 131.9h.1M84.6 136.2h.1M84.7 127.8h.1M84.8 123.2h.1M84.8 122.8h.1M84.8 136.3h.1M84.9 132.2h.1M84.9 127.4h.1"/>
<path d="M84.9 126.2h.1M84.9 134.3h.1M85 120.2h.1M85 135.2h.1M85 139h.1M85.1 122.4h.1M85.1 124.6h.1M85.2 126.9h.1M85.3 129.1h.1M85.3 120.2h.1M85.3 130h.1M85.4 131.3h.1"/>
<path d="M85.4 129.1h.1M85.4 133.5h.1M85.5 138.1h.1M85.5 135.8h.1M85.5 120.2h.1M85.6 124.4h.1M85.6 138h.1M85.7 128.7h.1M85.7 125.7h.1M85.7 133h.1M85.8 124.6h.1M85.8 130.3h.1"/>
<path d="M85.8 137.2h.1M85.8 137.3h.1M85.9 126.1h.1M85.9 120.1h.1M85.9 133.2h.1M86 135.1h.1M86 129.1h.1M86.1 138h.1M86.1 121.3h.1M86.3 132.9h.1M86.4 123h.1M86.5 121.3h.1"/>
<path d="M86.5 132h.1M86.5 123.6h.1M86.6 125.8h.1M86.6 121.6h.1M86.6 128.6h.1M86.7 121.2h.1M86.7 128h.1M86.8 130.2h.1M86.8 133.2h.1M86.8 125.5h.1M86.8 129.8h.1M86.8 132.5h.1"/>
<path d="M86.9 121.4h.1M86.9 134.7h.1M86.9 128.9h.1M86.9 134.1h.1M87 122.9h.1M87 136.9h.1M87 138.3h.1M87 137.9h.1M87.1 139.2h.1M87.1 131.9h.1M87.1 130h.1M87.1 124.2h.1"/>
<path d="M87.2 138.5h.1M87.2 135.8h.1M87.4 125.9h.1M87.5 134.8h.1M87.6 124.5h.1M87.6 131.4h.1M87.7 136.1h.1M87.9 122.8h.1M87.9 122.4h.1M87.9 126.6h.1M88 131.8h.1M88 127.1h.1"/>
<path d="M88 120.1h.1M88 125.8h.1M88 130.9h.1M88.1 135.1h.1M88.1 122.4h.1M88.1 134.8h.1M88.2 138.7h.1M88.2 126.8h.1M79.4 156.9h.1M79.6 140.3h.1M79.6 140.1h.1M79.6 142.5h.1"/>
<path d="M79.7 144.8h.1M79.7 151.7h.1M79.8 147h.1M79.8 144.8h.1M79.8 156.4h.1M79.9 149.2h.1M79.9 153.8h.1M79.9 151.5h.1M79.9 147.8h.1M80 153.7h.1M80 156.8h.1M80 140.3h.1"/>
<path d="M80.1 155.9h.1M80.2 158.1h.1M80.2 147.4h.1M80.2 144.7h.1M80.2 148.9h.1M80.3 140.6h.1M80.3 159h.1M80.3 153.2h.1M80.3 141.8h.1M80.4 157.4h.1M80.4 150.8h.1M80.4 149.1h.1"/>
<path d="M80.5 159.7h.1M80.5 143h.1M80.6 157.6h.1M80.6 147.7h.1M80.7 154.6h.1M80.8 159.3h.1M80.9 147.7h.1M80.9 141.7h.1M81 156.7h.1M81 150.7h.1M81.1 159.6h.1M81.1 150.3h.1"/>
<path d="M81.1 141.4h.1M81.2 143.6h.1M81.3 141.5h.1M81.3 145.9h.1M81.3 145.7h.1M81.4 148.1h.1M81.4 144.6h.1M81.4 150h.1M81.4 150.3h.1M81.5 153.6h.1M81.5 145.9h.1M81.5 154.2h.1"/>
<path d="M81.5 152.5h.1M81.6 154.8h.1M81.6 150.6h.1M81.6 158.5h.1M81.6 157.5h.1M81.7 157h.1M81.7 154.4h.1M81.7 159.2h.1M81.9 141.6h.1M82 150.5h.1M82 144.6h.1M82 153.2h.1"/>
<path d="M82 159.5h.1M82.1 153.5h.1M82.4 141.9h.1M82.4 148.8h.1M82.4 142.5h.1M82.4 147.5h.1M82.5 153.5h.1M82.5 156.4h.1M82.5 146.8h.1M82.5 140.3h.1M82.6 151.1h.1M82.6 142.6h.1"/>
<path d="M82.6 142.7h.1M82.7 155.4h.1M82.7 144.8h.1M82.7 159.6h.1M82.8 147h.1M82.8 151.3h.1M82.8 149.3h.1M82.8 144.5h.1M82.9 151.5h.1M82.9 144.4h.1M82.9 156.1h.1M82.9 159.8h.1"/>
<path d="M83 153.7h.1M83 153.4h.1M83.1 155.9h.1M83.1 147.4h.1M83.1 158.1h.1M83.1 156.4h.1M83.2 140.1h.1M83.3 144.8h.1M83.3 151.7h.1M83.4 141.4h.1M83.4 156.4h.1M83.5 150.3h.1"/>
<path d="M83.6 159.3h.1M83.6 143.6h.1M83.7 147.9h.1M83.7 147.4h.1M83.8 152.2h.1M83.8 156.4h.1M83.9 159h.1M83.9 148.1h.1M84 147.3h.1M84 141.3h.1M84 156.6h.1M84.1 156.3h.1"/>
<path d="M84.1 150.2h.1M84.1 143h.1M84.2 141.4h.1M84.2 159.2h.1M84.2 143.6h.1M84.2 147.7h.1M84.3 154.6h.1M84.3 145.8h.1M84.4 159.3h.1M84.4 148h.1M84.4 150.3h.1M84.5 144.2h.1"/>
<path d="M84.5 152.5h.1M84.6 153.2h.1M84.6 154.7h.1M84.7 157h.1M84.7 150.3h.1M84.7 140.4h.1M84.7 159.2h.1M84.8 144.7h.1M84.9 149h.1M84.9 153.2h.1M85 141.2h.1M85 144.9h.1"/>
<path d="M85 157.5h.1M85.1 150.1h.1M85.1 145.9h.1M85.1 144.2h.1M85.1 159.1h.1M85.1 153.4h.1M85.2 150.6h.1M85.2 153.1h.1M85.2 157.5h.1M85.5 141.6h.1M85.5 147.1h.1M85.6 153.2h.1"/>
<path d="M85.6 156h.1M85.7 140.2h.1M85.7 142.5h.1M85.8 144.7h.1M85.9 146.9h.1M85.9 141.5h.1M86 149.1h.1M86 141.9h.1M86 148.8h.1M86 145.8h.1M86 151.4h.1M86 144h.1"/>
<path d="M86 150h.1M86.1 153.6h.1M86.1 153.5h.1M86.1 141.7h.1M86.1 153h.1M86.2 155.8h.1M86.2 147h.1M86.2 154.4h.1M86.2 158.6h.1M86.2 158h.1M86.2 156h.1M86.2 150.2h.1"/>
<path d="M86.4 144.5h.1M86.4 158.8h.1M86.5 141h.1M86.5 156.1h.1M86.6 149.9h.1M86.7 158.9h.1M86.8 140.1h.1M86.9 144.8h.1M86.9 151.7h.1M87 156.4h.1M87.1 146.9h.1M87.1 142.6h.1"/>
<path d="M87.1 141.4h.1M87.1 140.9h.1M87.2 155.8h.1M87.2 143.6h.1M87.2 149.8h.1M87.3 145.8h.1M87.3 151.2h.1M87.3 158.8h.1M87.3 155.4h.1M87.3 148.1h.1M87.3 147.4h.1M87.3 147.1h.1"/>
<path d="M87.4 150.3h.1M87.4 159.7h.1M87.5 159h.1M87.5 152.5h.1M87.5 155.6h.1M87.6 154.7h.1M87.6 143.8h.1M87.6 157h.1M87.7 152.8h.1M87.7 159.2h.1M87.7 143h.1M87.8 147.7h.1"/>
<path d="M87.9 154.6h.1M88 159.3h.1M88.1 140.8h.1M79.5 160.8h.1M79.5 167.7h.1M79.5 165.8h.1M79.5 173.5h.1M79.6 177.7h.1M79.6 174.8h.1M79.6 169.4h.1M79.8 177.9h.1M79.9 163.3h.1"/>
<path d="M80 168h.1M80 162.8h.1M80 174.9h.1M80.1 171.7h.1M80.1 165.7h.1M80.2 174.7h.1M80.2 160.4h.1M80.3 162.6h.1M80.4 164.8h.1M80.4 170.6h.1M80.4 167.1h.1M80.5 161.7h.1"/>
<path d="M80.5 166h.1M80.5 169.3h.1M80.6 168.7h.1M80.6 171.5h.1M80.6 170.3h.1M80.7 177.6h.1M80.7 174.5h.1M80.7 173.7h.1M80.7 166.2h.1M80.7 176h.1M80.8 166.2h.1M80.8 178.8h.1"/>
<path d="M80.8 178.2h.1M80.9 174.7h.1M80.9 170.9h.1M80.9 177.8h.1M81 165.6h.1M81.1 174.6h.1M81.2 168.6h.1M81.2 161.9h.1M81.3 177.6h.1M81.4 173.5h.1M81.5 162.6h.1M81.6 162.8h.1"/>
<path d="M81.6 171.5h.1M81.7 162.2h.1M81.7 169.1h.1M81.7 167.1h.1M81.8 171.3h.1M81.8 161.4h.1M81.8 163h.1M81.8 173.8h.1M81.9 163.7h.1M81.9 175.6h.1M82 165.9h.1M82 171.5h.1"/>
<path d="M82 168.1h.1M82.1 170.4h.1M82.1 168.5h.1M82.1 164.8h.1M82.2 172.6h.1M82.2 162.5h.1M82.2 177.4h.1M82.2 174.8h.1M82.2 171.5h.1M82.3 176.3h.1M82.3 177h.1M82.4 179.3h.1"/>
<path d="M82.5 160.4h.1M82.6 165.4h.1M82.6 165.1h.1M82.6 172h.1M82.7 174.4h.1M82.8 176.7h.1M82.8 163.9h.1M82.9 168.2h.1M83 172.5h.1M83 176.7h.1M83.1 162.4h.1M83.1 167.7h.1"/>
<path d="M83.1 168.3h.1M83.2 171.3h.1M83.2 160.4h.1M83.2 165.3h.1M83.2 179.2h.1M83.2 176.9h.1M83.3 162.6h.1M83.3 174.3h.1M83.3 164.8h.1M83.4 167.1h.1M83.5 163.3h.1M83.5 169.3h.1"/>
<path d="M83.6 171.5h.1M83.6 168h.1M83.6 174.9h.1M83.6 173.7h.1M83.7 168.3h.1M83.7 176h.1M83.8 178.2h.1M83.8 177.2h.1M83.9 160.7h.1M84 165h.1M84 170.5h.1M84.1 169.3h.1"/>
<path d="M84.2 165.2h.1M84.2 173.5h.1M84.2 165.1h.1M84.2 174.2h.1M84.3 177.8h.1M84.3 168.2h.1M84.4 177.2h.1M84.4 173.7h.1M84.4 166.2h.1M84.5 170.9h.1M84.5 177.8h.1M84.7 162.2h.1"/>
<path d="M84.7 171.1h.1M84.8 161.9h.1M84.8 161.4h.1M84.9 163.6h.1M85 173.4h.1M85 165.9h.1M85 168.1h.1M85.1 161.8h.1M85.1 170.3h.1M85.2 172.6h.1M85.2 166.1h.1M85.2 168.1h.1"/>
<path d="M85.3 174.8h.1M85.3 170.3h.1M85.3 162.1h.1M85.3 162.2h.1M85.3 162h.1M85.3 177h.1M85.3 169.1h.1M85.4 171.1h.1M85.4 174.6h.1M85.4 179.2h.1M85.4 178.9h.1M85.4 173.8h.1"/>
<path d="M85.5 170.5h.1M85.6 179.1h.1M85.7 165h.1M85.7 164.8h.1M85.8 174h.1M85.9 176.3h.1M86.1 160.4h.1M86.2 162h.1M86.2 165.1h.1M86.3 172h.1M86.3 170.9h.1M86.3 160.3h.1"/>
<path d="M86.3 162.9h.1M86.3 164.9h.1M86.4 167.1h.1M86.4 176.7h.1M86.4 162.5h.1M86.4 173.9h.1M86.5 164.7h.1M86.5 171.4h.1M86.5 166.9h.1M86.5 175.7h.1M86.6 167.3h.1M86.6 169.2h.1"/>
<path d="M86.7 171.4h.1M86.7 167.6h.1M86.7 175.9h.1M86.8 173.6h.1M86.8 167.9h.1M86.8 175.9h.1M86.8 179.2h.1M86.9 176.8h.1M86.9 178.1h.1M87.1 163.3h.1M87.2 168h.1M87.2 174.9h.1"/>
<path d="M87.3 164.8h.1M87.3 179.5h.1M87.3 173.8h.1M87.4 167.8h.1M87.5 163.9h.1M87.5 176.7h.1M87.6 168.2h.1M87.6 170.5h.1M87.6 172.5h.1M87.7 164.1h.1M87.7 176.8h.1M87.8 161.4h.1"/>
<path d="M87.8 161.7h.1M87.8 172.7h.1M87.9 163.6h.1M87.9 170.7h.1M87.9 165.9h.1M87.9 179.7h.1M88 166.2h.1M88 168.1h.1M88.1 170.3h.1M88.1 170.9h.1M88.1 177.8h.1M88.2 172.6h.1"/>
</g>
<!-- layer: 0 -->
<g fill="#000" stroke="#000" stroke-width=".18">
<path d="M76 78.1l-2.3 2.8 2.6-2.5zM76 78.1l-2.3 2.8-.3-.2z"/>
<path d="M155.9 78.1l-2.6 2.6 .3 .2zM155.9 78.1l.3 .3-2.6 2.5z"/>
<path d="M44.9 98l2.5 2.6 .3-.3zM44.9 98l.2-.3 2.6 2.6z"/>
<path d="M45.1 164.7l-.2 .2 2.8 2.3zM44.9 164.9l2.8 2.3-.3 .3z"/>
</g>
<!-- layer: ATI-SAM -->
<g fill="#000" stroke="#000" stroke-width=".18">
<path d="M76.4 112.1v6.4h.5zM76.4 112.1h.5v6.4z"/>
<path d="M76.4 101.2v7.8h.5zM76.4 101.2h.5v7.8z"/>
<path d="M76.7 100.9v.5l7.6-.5zM76.7 101.4l7.6-.5v.5z"/>
<path d="M87.4 100.9v.5l6.4-.5zM87.4 101.4l6.4-.5v.5z"/>
<path d="M97 100.9v.5l6.3-.5zM97 101.4l6.3-.5v.5z"/>
<path d="M106.5 100.9v.5l6.3-.5zM106.5 101.4l6.3-.5v.5z"/>
<path d="M116 100.9v.5l6.4-.5zM116 101.4l6.4-.5v.5z"/>
<path d="M125.5 100.9v.5l6.4-.5zM125.5 101.4l6.4-.5v.5z"/>
<path d="M135.1 100.9v.5l7.5-.5zM135.1 101.4l7.5-.5v.5z"/>
<path d="M76.4 131.2v6.3h.5zM76.4 131.2h.5v6.3z"/>
<path d="M76.4 121.7v6.3h.5zM76.4 121.7h.5v6.3z"/>
<path d="M76.4 150.2v7.8h.5zM76.4 150.2h.5v7.8z"/>
<path d="M76.4 140.7v6.4h.5zM76.4 140.7h.5v6.4z"/>
</g>
<path d="M76.4 101.2h.5M142.6 100.9v.5" fill="none" stroke="#000" stroke-width=".18"/>
<!-- layer: .ATI-DETAIL -->
<g fill="#000" stroke="#000" stroke-width=".18">
<path d="M79 103.9l.5 12.6v-12.6zM79 103.9l.5 12.6h-.5z"/>
<path d="M79 118.9l.5 2.4v-2.4zM79 118.9l.5 2.4h-.5z"/>
<path d="M79.2 104.1h7.7v-.5zM79.2 103.6h7.7l-7.7 .5z"/>
<path d="M89.3 104.1h2.4v-.5zM89.3 103.6h2.4l-2.4 .5z"/>
<path d="M94.1 104.1h14.3v-.5zM94.1 103.6h14.3l-14.3 .5z"/>
<path d="M110.7 104.1h2.4v-.5zM110.7 103.6h2.4l-2.4 .5z"/>
<path d="M115.5 104.1h14.3v-.4zM115.5 103.6l14.3 .1-14.3 .4z"/>
<path d="M132.2 104.1h2.3v-.4zM132.2 103.7h2.3l-2.3 .4z"/>
<path d="M136.9 104.1l14.3 .1v-.5zM136.9 103.7h14.3l-14.3 .4z"/>
<path d="M153.6 104.2h2.4v-.5zM153.6 103.7h2.4l-2.4 .5z"/>
<path d="M158.4 104.2h7.7v-.5zM158.4 103.7h7.7l-7.7 .5z"/>
<path d="M79 123.7l.6 14.3-.1-14.3zM79 123.7l.6 14.3h-.5z"/>
<path d="M79.1 140.3l.5 2.4v-2.4zM79.1 140.3l.5 2.4h-.5z"/>
<path d="M79.1 145.1l.6 14.3-.1-14.3zM79.1 145.1l.6 14.3h-.5z"/>
<path d="M79.2 161.8l.5 2.4v-2.4zM79.2 161.8l.5 2.4h-.5z"/>
<path d="M79.2 166.5l.5 12.7v-12.7zM79.2 166.5l.5 12.7h-.4z"/>
</g>
<path d="M79.2 103.6v.5M79.7 179.2h-.4" fill="none" stroke="#000" stroke-width=".18"/>
<!-- layer: -ATI-WRB -->
<g fill="#000" stroke="#000" stroke-width=".18">
<path d="M143.9 100h.6v-.5zM143.9 99.5h.6l-.6 .5z"/>
<path d="M145.5 100h5.7v-.5zM145.5 99.5h5.7l-5.7 .5z"/>
<path d="M151.8 100h.6v-.5zM151.8 99.5h.6l-.6 .5z"/>
<path d="M153.3 100h5.7v-.6zM153.3 99.5l5.7-.1-5.7 .6z"/>
<path d="M159.7 99.9h.5v-.5zM159.6 99.4h.6l-.5 .5z"/>
<path d="M161.2 99.9h4.8v-.5zM161.2 99.4h4.8l-4.8 .5z"/>
<path d="M75.4 100.1l.6 4.5-.1-4.5zM75.4 100.1l.6 4.5h-.5z"/>
<path d="M75.5 105.5l.5 .6v-.6zM75.5 105.5l.5 .6h-.5z"/>
<path d="M75.5 106.7l.5 5.7v-5.7zM75.5 106.7l.5 5.7h-.5z"/>
<path d="M75.5 113.4l.5 .6v-.6zM75.5 113.4l.5 .6h-.5z"/>
<path d="M75.5 114.6l.5 5.7v-5.7zM75.5 114.6l.5 5.7h-.4z"/>
<path d="M75.7 100.3h4.8l-.1-.5zM75.7 99.8h4.7l-4.7 .5z"/>
<path d="M81.1 100.3h.6v-.5zM81.1 99.8h.6l-.6 .5z"/>
<path d="M82.6 100.3h5.7v-.5zM82.6 99.8h5.7l-5.7 .5z"/>
<path d="M88.9 100.3h.6v-.6zM88.9 99.8l.6-.1-.6 .6z"/>
<path d="M90.5 100.3l5.7-.1v-.5zM90.5 99.7h5.7l-5.7 .6z"/>
<path d="M96.8 100.2h.6v-.5zM96.8 99.7h.6l-.6 .5z"/>
<path d="M98.3 100.2h5.7v-.5zM98.3 99.7h5.7l-5.7 .5z"/>
<path d="M104.6 100.2h.6v-.5zM104.6 99.7h.6l-.6 .5z"/>
<path d="M106.2 100.2l5.7-.1v-.4zM106.2 99.7h5.7l-5.7 .5z"/>
<path d="M112.5 100.1h.6v-.4zM112.5 99.7h.6l-.6 .4z"/>
<path d="M114 100.1h5.8v-.5zM114 99.6h5.8l-5.8 .5z"/>
<path d="M120.3 100.1h.6v-.5zM120.3 99.6h.6l-.6 .5z"/>
<path d="M121.9 100.1h5.7v-.5zM121.9 99.6h5.7l-5.7 .5z"/>
<path d="M128.2 100.1h.6v-.5zM128.2 99.6h.6l-.6 .5z"/>
<path d="M129.8 100.1l5.7-.1v-.4zM129.7 99.6h5.8l-5.7 .5z"/>
<path d="M136.1 100h.6v-.4zM136.1 99.6h.6l-.6 .4z"/>
<path d="M137.6 100h5.7v-.5zM137.6 99.6l5.7-.1-5.7 .5z"/>
<path d="M75.6 121.2l.4 .6v-.6zM75.6 121.2l.4 .6h-.4z"/>
<path d="M75.6 122.4l.5 5.8v-5.8zM75.6 122.4l.5 5.8h-.5z"/>
<path d="M75.6 129.1l.5 .6v-.6zM75.6 129.1l.5 .6h-.5z"/>
<path d="M75.6 130.3l.5 5.7v-5.7zM75.6 130.3l.5 5.7h-.5z"/>
<path d="M75.6 137l.6 .5v-.5zM75.6 137l.6 .5h-.6z"/>
<path d="M75.6 138.1l.6 5.8v-5.8zM75.6 138.1l.6 5.8h-.5z"/>
<path d="M75.7 144.8l.5 .6v-.6zM75.7 144.8l.5 .6h-.5z"/>
<path d="M75.7 146l.5 5.7v-5.7zM75.7 146l.5 5.7h-.5z"/>
<path d="M75.7 152.7l.5 .6v-.6zM75.7 152.7l.5 .6h-.5z"/>
<path d="M75.7 153.9l.6 5.7-.1-5.7zM75.7 153.9l.6 5.7h-.5z"/>
<path d="M75.8 160.5l.5 .6v-.6zM75.8 160.5l.5 .6h-.5z"/>
<path d="M75.8 161.7l.5 5.7v-5.7zM75.8 161.7l.5 5.7h-.5z"/>
<path d="M75.8 168.4l.5 .6v-.6zM75.8 168.4l.5 .6h-.5z"/>
<path d="M75.8 169.6l.6 5.7-.1-5.7zM75.8 169.6l.6 5.7h-.5z"/>
<path d="M75.9 176.3l.5 .6v-.7zM75.9 176.3l.5 .6h-.5z"/>
<path d="M75.9 177.4l.5 4.5v-4.5zM75.9 177.4l.5 4.5h-.5z"/>
</g>
<path d="M75.7 99.8v.5M75.9 181.9h.5" fill="none" stroke="#000" stroke-width=".18"/>
<!-- layer: 0 -->
<path d="M12.5 12.6h190.5v211.8h-190.5z" fill="none" stroke="#000" stroke-width=".18"/>
<path d="M12.5 12.6h190.5v254h-190.5zM12.5 224.4h190.5M152.2 224.4v42.2M12.5 253.9h139.7M50.6 253.9v12.7" fill="none" stroke="#000" stroke-width=".25"/>
<g font-size="3.6">
<text x="64.9" y="76.9">CORNERS PRIOR TO INSTALLATION OF 12&quot; DUPONT™ FLASHING TAPE</text>
<text x="76.5" y="72.6">NO DUPONT™ TYVEK WRB FASTENERS WITHIN 6&quot; OF</text>
<text x="120.2" y="118.2">DUPONT™ TYVEK</text>
<text x="150.2" y="118.2">WRAP CAP</text>
<text x="120.1" y="122.5">FASTENER (SEE NOTE)</text>
<text x="120.1" y="129">FURRING NAIL W. SPACING WAD</text>
<text x="120.2" y="136.2">CEMENT PLASTER</text>
<text x="120.2" y="143.6">LATH - BEND AT INSIDE CORNER,</text>
<text x="120.4" y="148">ATTACH TIGHT TO INSIDE CORNER</text>
<text x="120.3" y="152.3">SUBSTRATE, EXTEND MIN. 24&quot; PAST</text>
<text x="120.2" y="156.6">CORNER. DO NOT CUT WRB MEMBRANE</text>
<text x="120.3" y="161">WHEN INSTALLING LATH</text>
<text x="120" y="167.7">INTERVENING LAYER</text>
<text x="39.7" y="171.9" transform="rotate(-90 39.7 171.9)">NO DUPONT™ TYVEK WRB FASTENERS WITHIN 6&quot; OF</text>
<text x="119.9" y="178.4">12&quot; DUPONT™ FLASHING</text>
<text x="44" y="183.5" transform="rotate(-90 44 183.5)">CORNERS PRIOR TO INSTALLATION OF 12&quot; DUPONT™ FLASHING TAPE</text>
<text x="120.2" y="182.8">TAPE, EXTEND 6&quot; IN EACH</text>
<text x="120" y="187.1">DIRECTION</text>
<text x="119.4" y="195.7">DUPONT™ TYVEK</text>
<text x="149.4" y="195.7">WRB</text>
<text x="120.6" y="203.9">BUILDING SHEATHING - SEE DRAWINGS</text>
<text x="120.6" y="208.3">BY OTHERS</text>
</g>
<text font-size="2.8" x="54" y="257.9">INSIDE CORNER</text>
<g font-size="2.5">
<text x="107.7" y="71">®</text>
<text x="146.9" y="116.6">®</text>
<text x="38.1" y="140.7" transform="rotate(-90 38.1 140.7)">®</text>
<text x="146.1" y="194.1">®</text>
</g>
<g font-size="1.8">
<text x="15.7" y="227.9">NOTES:</text>
<text x="16.9" y="231">1.</text>
<text x="17" y="233.1">2.</text>
<text x="20.7" y="233.1">INTERVENING LAYER CAN BE SECOND LAYER OF DUPONT™ TYVEK</text>
<text x="20.8" y="231">NAIL LATH SEPARATE FROM &quot;M&quot; JOINT</text>
<text x="71.1" y="233.1">WRB, A LAYER OF GRADE D BUILDING PAPER, FELT, RIGID FOAM BOARD OR THE BACKING OF PAPER-BACKED</text>
<text x="17" y="237.4">3.</text>
<text x="17.1" y="239.5">4.</text>
<text x="20.8" y="237.4">REPAIR MINOR HOLES WITH DUPONT™ TYVEK® TAPE.</text>
<text x="20.8" y="239.5">FASTEN DUPONT™ TYVEK® WRB WITH APPROVED FASTENERS AND SPACING.</text>
<text x="20.8" y="235.2">LATH.</text>
<text x="17" y="245.9">7.</text>
<text x="17" y="241.6">5.</text>
<text x="17" y="243.8">6.</text>
<text x="20.7" y="241.6">INTERIOR VAPOR RETARDER MAY BE REQUIRED IN SOME REGIONS.</text>
<text x="20.8" y="245.9">FOR ADDITIONAL INFORMATION REGARDING PRODUCT INSTALLATION, REFER TO THE APPLICABLE DUPONT™ INSTALLATION GUIDELINE.</text>
<text x="20.8" y="243.8">LOCAL LAWS, ZONING, AND BUILDING CODES VARY AND THEREFORE GOVERN OVER MATERIAL SELECTION AND DETAILING SHOWN.</text>
<text x="15.8" y="257.1">SCALE:</text>
<text x="33.7" y="257.1">NOT TO SCALE</text>
<text x="15.7" y="263.8">DRAWING:</text>
<text x="15.7" y="260.5">REVISION DATE:</text>
<text x="34.6" y="263.9">R-CP-1301-MA</text>
<text x="40.8" y="260.6">11/1/16</text>
<text x="55" y="264.2">CEMENT PLASTER</text>
</g>
<text font-size="1.2" x="69.5" y="232.3">®</text>
</svg>
